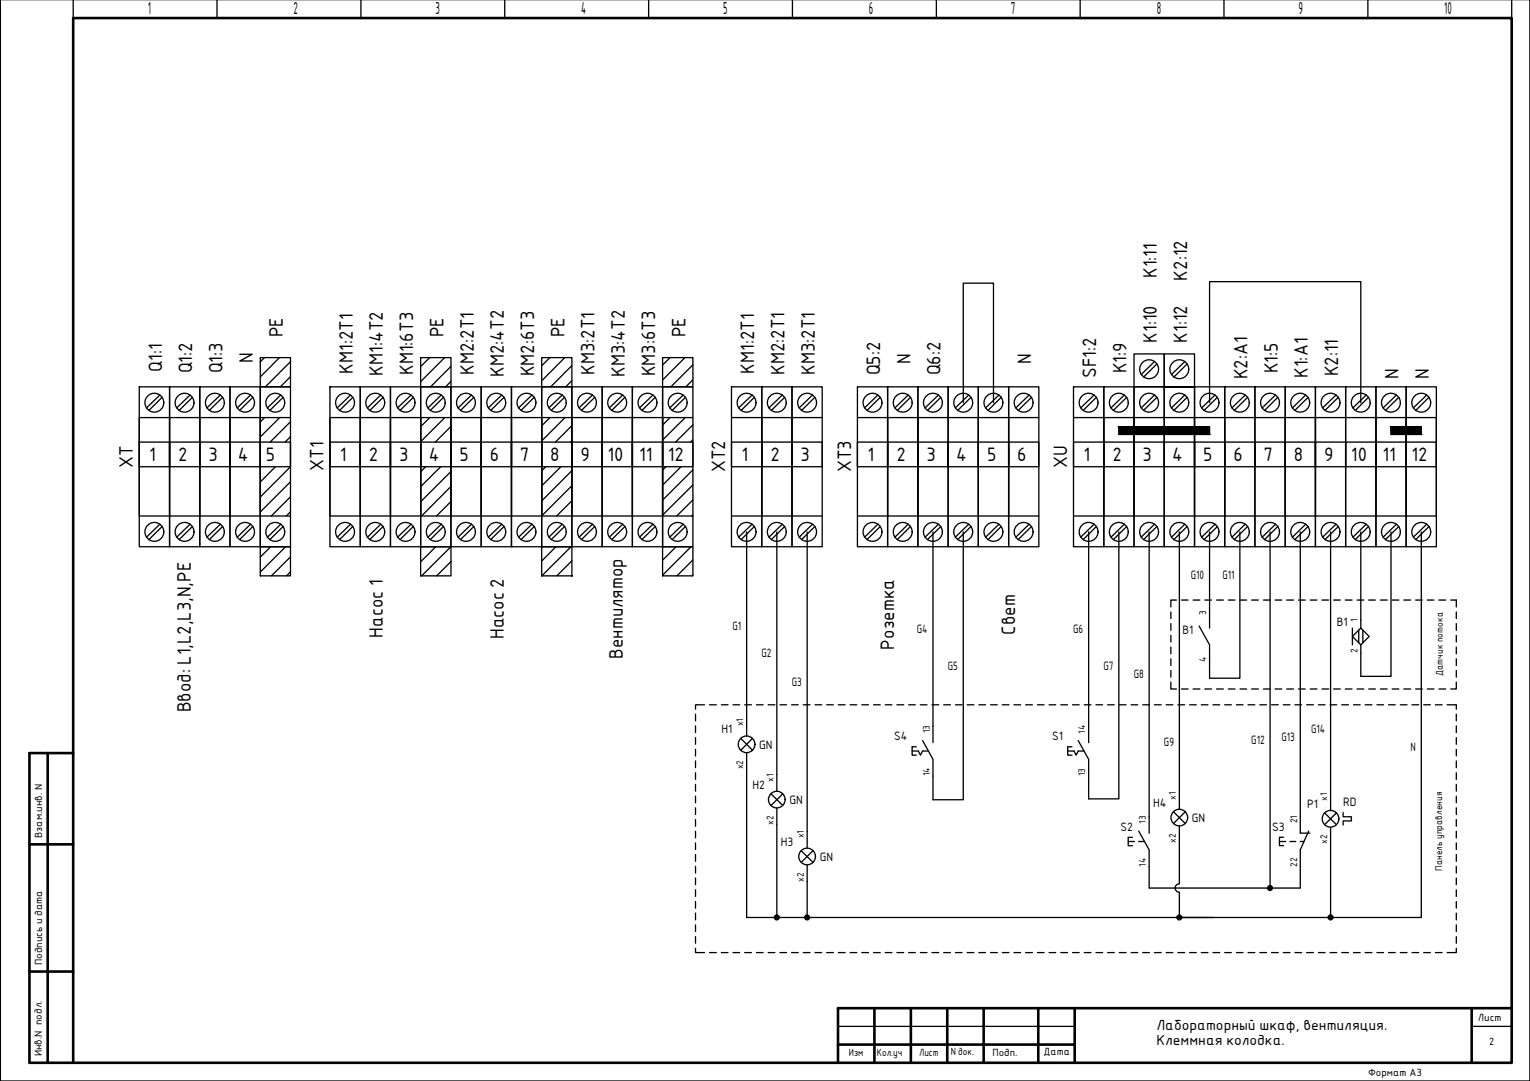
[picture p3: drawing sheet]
<svg xmlns="http://www.w3.org/2000/svg" width="297mm" height="210mm" viewBox="0 0 297 210" stroke-linecap="round" stroke-linejoin="round" font-family="sans-serif">
<!-- layer: 0 -->
<path d="M14.2 0v3.5M42.1 0v3.5M70.1 0v3.5M98 0v3.5M125.9 0v3.5M153.8 0v3.5M181.8 0v3.5M209.7 0v3.5M237.6 0v3.5M265.6 0v3.5M293.5 0v3.5" fill="none" stroke="#000" stroke-width=".25"/>
<!-- layer: 100 -->
<g fill="none" stroke="#000" stroke-width=".51">
<path d="M9.3 146.2v60.1M14.2 146.2h-8.5v60.1M5.7 163.9h8.5M5.7 188.7h8.5M169.8 195.8v10.6M176.8 195.8v10.6M183.9 195.8v10.6M191 195.8v10.6M201.6 195.8v10.6M208.6 195.8v10.6M285.7 195.8v10.6M293.5 195.8h-130.8v10.6"/>
<path d="M5.7 206.4h287.8v-202.9h-279.3v202.9M162.7 202.8h45.9"/>
</g>
<path d="M162.7 199.3h45.9M285.7 199.3h7.8" fill="none" stroke="#000" stroke-width=".25"/>
<!-- layer: SYMS -->
<g fill="none" stroke="#000" stroke-width=".25">
<path d="M297 -.1v210h-296.9v-210M27 75.1h5.9v31.1h-5.9zM31 76.7l-2.5 2.5M31.5 77.1l-2.6 2.6M32.9 75.1h5.9v31.1h-5.9zM36.9 76.7l-2.6 2.5M37.4 77.1l-2.6 2.6M38.8 75.1h5.8v31.1h-5.8zM42.8 76.7l-2.6 2.5M43.2 77.1l-2.6 2.6M44.6 75.1h5.9v31.1h-5.9zM48.6 76.7l-2.5 2.5"/>
<path d="M49.1 77.1l-2.6 2.6M50.5 75.1h5.9v31.1h-5.9zM50.5 69.4h5.9v5.7h-5.9zM51.3 69.4l-.8 .9M54.3 69.4l-3.8 3.8M54.5 76.7l-2.6 2.5M55 77.1l-2.6 2.6M56.4 70.2l-4.9 4.9M56.4 73.1l-2 2M64.1 75.1h5.8v31.1h-5.8zM68.1 76.7l-2.6 2.5M68.5 77.1l-2.6 2.6"/>
<path d="M69.9 75.1h5.9v31.1h-5.9zM73.9 76.7l-2.6 2.5M74.4 77.1l-2.6 2.6M75.8 75.1h5.9v31.1h-5.9zM79.8 76.7l-2.6 2.5M80.2 77.1l-2.5 2.6M81.7 75.1h5.9v31.1h-5.9zM81.7 69.4h5.9v5.7h-5.9zM83.4 69.4l-1.7 1.8M85.7 76.7l-2.6 2.5M86.1 77.1l-2.5 2.6M86.3 69.4l-4.6 4.7"/>
<path d="M87.6 75.1h5.8v31.1h-5.8zM87.6 71.1l-4 4M87.6 74.1l-1.1 1M91.5 76.7l-2.6 2.5M92 77.1l-2.6 2.6M93.4 75.1h5.9v31.1h-5.9zM97.4 76.7l-2.6 2.5M97.9 77.1l-2.6 2.6M99.3 75.1h5.9v31.1h-5.9zM103.3 76.7l-2.6 2.5M103.7 77.1l-2.5 2.6M105.2 75.1h5.8v31.1h-5.8z"/>
<path d="M105.2 69.4h5.8v5.7h-5.8zM106.8 69.4l-1.6 1.6M109.1 76.7l-2.5 2.5M109.6 77.1l-2.6 2.6M109.7 69.4l-4.5 4.5M111 75.1h5.9v31.1h-5.9zM111 71l-4.1 4.1M111 73.9l-1.2 1.2M115 76.7l-2.6 2.5M115.5 77.1l-2.6 2.6M116.9 75.1h5.9v31.1h-5.9zM120.9 76.7l-2.6 2.5"/>
<path d="M121.3 77.1l-2.5 2.6M122.8 75.1h5.8v31.1h-5.8zM126.8 76.7l-2.6 2.5M127.2 77.1l-2.6 2.6M128.6 75.1h5.9v31.1h-5.9zM128.6 69.4h5.9v5.7h-5.9zM130.1 69.4l-1.5 1.5M132.6 76.7l-2.6 2.5M133 69.4l-4.4 4.4M133.1 77.1l-2.6 2.6M134.5 70.8l-4.3 4.3M134.5 73.7l-1.3 1.4"/>
<path d="M142 75.1h5.9v31.1h-5.9zM146 76.7l-2.6 2.5M146.5 77.1l-2.6 2.6M147.9 75.1h5.9v31.1h-5.9zM151.9 76.7l-2.6 2.5M152.3 77.1l-2.5 2.6M153.8 75.1h5.8v31.1h-5.8zM157.7 76.7l-2.5 2.5M158.2 77.1l-2.6 2.6M166.5 75.1h5.8v31.1h-5.8zM170.4 76.7l-2.5 2.5M170.9 77.1l-2.6 2.6"/>
<path d="M172.3 75.1h5.9v31.1h-5.9zM176.3 76.7l-2.6 2.5M176.8 77.1l-2.6 2.6M178.2 75.1h5.9v31.1h-5.9zM182.2 76.7l-2.6 2.5M182.7 77.1l-2.6 2.6M184.1 75.1h5.8v31.1h-5.8zM188.1 76.7l-2.6 2.5M188.5 77.1l-2.6 2.6M189.9 75.1h5.9v31.1h-5.9zM193.9 76.7l-2.5 2.5M194.4 77.1l-2.6 2.6"/>
<path d="M195.8 75.1h5.9v31.1h-5.9zM199.8 76.7l-2.6 2.5M200.3 77.1l-2.6 2.6M208.4 75.1h5.9v31.1h-5.9zM212.4 76.7l-2.6 2.5M212.9 77.1l-2.6 2.6M214.3 75.1h5.9v31.1h-5.9zM218.3 76.7l-2.6 2.5M218.7 77.1l-2.5 2.6M220.2 75.1h5.8v31.1h-5.8zM220.2 68.7h5.8v6.4h-5.8zM224.1 76.7l-2.5 2.5"/>
<path d="M224.1 70.2l-2.5 2.5M224.6 77.1l-2.6 2.6M224.6 70.7l-2.6 2.5M226 68.7h5.9v6.4h-5.9h5.9v31.1h-5.9zM230 76.7l-2.6 2.5M230 70.2l-2.6 2.5M230.5 77.1l-2.6 2.6M230.5 70.7l-2.6 2.5M231.9 75.1h5.9v31.1h-5.9zM235.9 76.7l-2.6 2.5M236.4 77.1l-2.6 2.6M237.8 75.1h5.8v31.1h-5.8z"/>
<path d="M241.8 76.7l-2.6 2.5M242.2 77.1l-2.6 2.6M243.6 75.1h5.9v31.1h-5.9zM247.6 76.7l-2.5 2.5M248.1 77.1l-2.6 2.6M249.5 75.1h5.9v31.1h-5.9zM253.5 76.7l-2.6 2.5M254 77.1l-2.6 2.6M255.4 75.1h5.8v31.1h-5.8zM259.4 76.7l-2.6 2.5M259.8 77.1l-2.6 2.6M261.2 75.1h5.9v31.1h-5.9z"/>
<path d="M265.2 76.7l-2.5 2.5M265.7 77.1l-2.6 2.6M267.1 75.1h5.9v31.1h-5.9zM271.1 76.7l-2.6 2.5M271.6 77.1l-2.6 2.6M273 75.1h5.9v31.1h-5.9zM277 76.7l-2.6 2.5M277.4 77.1l-2.5 2.6M27 85.8h5.9v4.8h-5.9zM32.9 81.1h-5.9v19.1h5.9M32.9 85.8h5.9v4.8h-5.9zM38.8 81.1h-5.9v19.1h5.9"/>
<path d="M38.8 85.8h5.8v4.8h-5.8zM44.6 81.1h-5.8v19.1h5.8M44.6 85.8h5.9v4.8h-5.9zM50.5 81.1h-5.9v19.1h5.9M50.5 85.8h5.9v4.8h-5.9zM50.6 90.6l-.1 .1M51.4 81.1l-.9 .8M53.5 90.6l-3 3M54.3 81.1l-3.8 3.8M56.4 81.1h-5.9v19.1h5.9M56.4 81.9l-4 3.9M56.4 84.8l-1.1 1"/>
<path d="M56.4 90.6l-5.9 5.9M56.4 93.5l-5.9 5.9M56.4 96.5l-3.7 3.7M56.4 99.4l-.8 .8M64.1 85.8h5.8v4.8h-5.8zM69.9 81.1h-5.8v19.1h5.8M69.9 85.8h5.9v4.8h-5.9zM75.8 81.1h-5.9v19.1h5.9M75.8 81.1h5.9v19.1h-5.9zM75.8 85.8h5.9v4.8h-5.9zM81.7 85.8h5.9v4.8h-5.9zM82.6 90.6l-.9 1"/>
<path d="M83.4 81.1l-1.7 1.7M85.6 90.6l-3.9 3.9M86.4 81.1l-4.7 4.7M87.6 81.1h-5.9v19.1h5.9M87.6 85.8h5.8v4.8h-5.8zM87.6 82.8l-3.1 3M87.6 85.7l-.2 .1M87.6 91.6l-5.9 5.8M87.6 94.5l-5.8 5.7M87.6 97.4l-2.9 2.8M93.4 81.1h-5.8v19.1h5.8M93.4 85.8h5.9v4.8h-5.9z"/>
<path d="M99.3 81.1h-5.9v19.1h5.9M99.3 81.1h5.9v19.1h-5.9zM99.3 85.8h5.9v4.8h-5.9zM105.2 85.8h5.8v4.8h-5.8zM106 90.6l-.8 .8M106.8 81.1l-1.6 1.6M108.9 90.6l-3.7 3.8M109.7 81.1l-4.5 4.5M111 81.1h-5.8v19.1h5.8M111 85.8h5.9v4.8h-5.9zM111 82.6l-3.2 3.2M111 85.6l-.2 .2"/>
<path d="M111 91.4l-5.8 5.9M111 94.3l-5.8 5.9M111 97.2l-2.9 3M116.9 81.1h-5.9v19.1h5.9M116.9 85.8h5.9v4.8h-5.9zM122.8 81.1h-5.9v19.1h5.9M122.8 81.1h5.8v19.1h-5.8zM122.8 85.8h5.8v4.8h-5.8zM128.6 85.8h5.9v4.8h-5.9zM129.3 90.6l-.7 .7M130.1 81.1l-1.5 1.4M132.2 90.6l-3.6 3.6"/>
<path d="M133 81.1l-4.4 4.3M134.5 81.1h-5.9v19.1h5.9M134.5 82.5l-3.3 3.3M134.5 85.4l-.4 .4M134.5 91.2l-5.9 5.9M134.5 94.2l-5.9 5.8M134.5 97.1l-3.1 3.1M134.5 100l-.2 .2M142 85.8h5.9v4.8h-5.9zM142 81.1h5.9M147.9 85.8h5.9v4.8h-5.9zM153.8 81.1h-5.9v19.1h5.9"/>
<path d="M153.8 85.8h5.8v4.8h-5.8zM159.6 81.1h-5.8v19.1h5.8M166.5 85.8h5.8v4.8h-5.8zM166.5 81.1h5.8M172.3 85.8h5.9v4.8h-5.9zM178.2 81.1h-5.9v19.1h5.9M178.2 85.8h5.9v4.8h-5.9zM184.1 85.8h5.8v4.8h-5.8zM189.9 81.1h-11.7v19.1h11.7M189.9 85.8h5.9v4.8h-5.9zM195.8 81.1h-5.9v19.1h5.9M195.8 85.8h5.9v4.8h-5.9z"/>
<path d="M201.7 81.1h-5.9v19.1h5.9M208.4 85.8h5.9v4.8h-5.9zM208.4 81.1h5.9M214.3 85.8h5.9v4.8h-5.9zM217.2 82.8h17.6v1.6h-17.6zM220.2 81.1h-5.9v19.1h5.9M220.2 85.8h5.8v4.8h-5.8zM226 85.8h5.9v4.8h-5.9zM231.9 81.1h-11.7v19.1h11.7M231.9 85.8h5.9v4.8h-5.9zM237.8 81.1h-5.9v19.1h5.9M237.8 85.8h5.8v4.8h-5.8z"/>
<path d="M243.6 85.8h5.9v4.8h-5.9zM249.5 81.1h-11.7v19.1h11.7M249.5 85.8h5.9v4.8h-5.9zM255.4 81.1h-5.9v19.1h5.9M255.4 85.8h5.8v4.8h-5.8zM261.2 85.8h5.9v4.8h-5.9zM267.1 81.1h-11.7v19.1h11.7M267.1 85.8h5.9v4.8h-5.9zM270.1 82.8h5.8v1.6h-5.8zM273 81.1h-5.9v19.1h5.9M273 81.1v19.1M273 85.8h5.9v4.8h-5.9z"/>
<path d="M273 81.1h5.9v19.1h-5.9M31 101.8l-2.5 2.5M31.5 102.2l-2.6 2.6M36.9 101.8l-2.6 2.5M37.4 102.2l-2.6 2.6M42.8 101.8l-2.6 2.5M43.2 102.2l-2.6 2.6M48.6 101.8l-2.5 2.5M49.1 102.2l-2.6 2.6M50.5 106.2h5.9v5.6h-5.9zM52.5 106.2l-2 2M54.5 101.8l-2.6 2.5"/>
<path d="M55 102.2l-2.6 2.6M55.4 106.2l-4.9 4.9M56.4 108.1l-3.7 3.7M56.4 111l-.8 .8M68.1 101.8l-2.6 2.5M68.5 102.2l-2.6 2.6M73.9 101.8l-2.6 2.5M74.4 102.2l-2.6 2.6M79.8 101.8l-2.6 2.5M80.2 102.2l-2.5 2.6M81.7 106.2h5.9v5.6h-5.9zM81.7 106.2h.1"/>
<path d="M84.6 106.2l-2.9 2.9M85.7 101.8l-2.6 2.5M86.1 102.2l-2.5 2.6M87.5 106.2l-5.6 5.6M87.6 109l-2.8 2.8M91.5 101.8l-2.6 2.5M92 102.2l-2.6 2.6M97.4 101.8l-2.6 2.5M97.9 102.2l-2.6 2.6M103.3 101.8l-2.6 2.5M103.7 102.2l-2.5 2.6M105.2 106.2h5.8v5.6h-5.8z"/>
<path d="M107.9 106.2l-2.7 2.7M109.1 101.8l-2.5 2.5M109.6 102.2l-2.6 2.6M110.9 106.2l-5.7 5.6M111 108.9l-2.9 2.9M115 101.8l-2.6 2.5M115.5 102.2l-2.6 2.6M120.9 101.8l-2.6 2.5M121.3 102.2l-2.5 2.6M126.8 101.8l-2.6 2.5M127.2 102.2l-2.6 2.6M128.6 106.2h5.9v5.6h-5.9z"/>
<path d="M131.3 106.2l-2.7 2.6M132.6 101.8l-2.6 2.5M133.1 102.2l-2.6 2.6M134.2 106.2l-5.6 5.5M134.5 108.7l-3.1 3.1M134.5 111.6l-.1 .2M142 100.2h5.9M146 101.8l-2.6 2.5M146.5 102.2l-2.6 2.6M151.9 101.8l-2.6 2.5M152.3 102.2l-2.5 2.6M157.7 101.8l-2.5 2.5"/>
<path d="M158.2 102.2l-2.6 2.6M166.5 100.2h5.8M170.4 101.8l-2.5 2.5M170.9 102.2l-2.6 2.6M176.3 101.8l-2.6 2.5M176.8 102.2l-2.6 2.6M182.2 101.8l-2.6 2.5M182.7 102.2l-2.6 2.6M188.1 101.8l-2.6 2.5M188.5 102.2l-2.6 2.6M193.9 101.8l-2.5 2.5M194.4 102.2l-2.6 2.6"/>
<path d="M199.8 101.8l-2.6 2.5M200.3 102.2l-2.6 2.6M208.4 100.2h5.9M212.4 101.8l-2.6 2.5M212.9 102.2l-2.6 2.6M218.3 101.8l-2.6 2.5M218.7 102.2l-2.5 2.6M224.1 101.8l-2.5 2.5M224.6 102.2l-2.6 2.6M227.3 118.8v1.3M228.4 116.5h-1.1v1.3M229.4 116.5h1.3"/>
<path d="M230 101.8l-2.6 2.5M230.5 102.2l-2.6 2.6M231.6 116.5h1.3M233.9 116.5h1.3M234.8 118.7v3.3M235.9 101.8l-2.6 2.5M236.2 116.5h1.3M236.4 102.2l-2.6 2.6M238.5 116.5h1.3M240.7 116.5h1.3M241.8 101.8l-2.6 2.5M242.2 102.2l-2.6 2.6"/>
<path d="M243 116.5h1.3M245.3 116.5h1.3M247.6 116.5h1.2M247.6 101.8l-2.5 2.5M248.1 102.2l-2.6 2.6M249.8 116.5h1.3M252.1 116.5h1.3M253.5 101.8l-2.6 2.5M254 102.2l-2.6 2.6M254.4 116.5h1.3M256.7 116.5h1.2M258.3 103.3v54.1"/>
<path d="M258.9 116.5h1.3M259.4 101.8l-2.6 2.5M259.8 102.2l-2.6 2.6M261.2 116.5h1.3M263.5 116.5h1.3M265.2 101.8l-2.5 2.5M265.7 102.2l-2.6 2.6M265.7 116.5h1.3M268 116.5h1.3M270.3 116.5h1.3M271.1 101.8l-2.6 2.5M271.6 102.2l-2.6 2.6"/>
<path d="M272.5 116.5h1.4M274.8 116.5h1.3M277 101.8l-2.6 2.5M277.1 116.5h1.3M277.4 102.2l-2.5 2.6M279.4 116.5h1.3M281.7 116.5h1v1.3M282.7 118.8v1.3M135 138.7v1.3M136.8 136.9h-1.8v.8M137.8 136.9h1.3M140 136.9h1.3"/>
<path d="M142.3 136.9h1.3M144.6 136.9h1.3M145 139.7v3.2M146.9 136.9h1.3M149.1 136.9h1.3M151.4 136.9h1.3M153.7 136.9h1.3M155.9 136.9h1.4M158.2 136.9h1.3M160.5 136.9h1.3M162.8 136.9h1.3M165 136.9h1.3"/>
<path d="M167.3 136.9h1.3M169.6 136.9h1.3M171.9 136.9h1.3M174.1 136.9h1.3M176.4 136.9h1.3M178.7 136.9h1.3M180.9 136.9h1.4M183.2 136.9h1.3M185.5 136.9h1.3M187.8 136.9h1.3M190 136.9h1.3M192.3 136.9h1.3"/>
<path d="M194.6 136.9h1.3M196.9 136.9h1.2M199.1 136.9h1.3M201.4 136.9h1.3M203.7 136.9h1.3M205.9 136.9h1.3M208.2 136.9h1.3M210.5 136.9h1.3M212.8 136.9h1.3M215 136.9h1.3M217.3 136.9h1.3M219.6 136.9h1.3"/>
<path d="M221.9 136.9h1.2M224.1 136.9h1.3M226.4 136.9h1.3M227.3 132.5v1.3h1.1M227.3 121.1v1.3M227.3 123.4v1.3M227.3 125.6v1.4M227.3 127.9v1.3M227.3 130.2v1.3M228.7 136.9h1.3M229.4 133.8h1.3M231 136.9h1.2"/>
<path d="M231.6 133.8h1.3M232.8 121.6l2 3.6v3.3M233.2 136.9h1.3M233.9 133.8h1.3M235.5 136.9h1.3M236.2 133.8h1.3M237.8 136.9h1.3M238.5 133.8h1.3M240 136.9h1.3M240.7 133.8h1.3M242.3 136.9h1.3M243 133.8h1.3"/>
<path d="M244.6 136.9h1.3M245.3 133.8h1.3M246.9 136.9h1.3M247.6 133.8h1.2M249.1 136.9h1.3M249.8 133.8h1.3M251.4 136.9h1.3M252.1 133.8h1.3M253.7 136.9h1.3M254.4 133.8h1.3M256 136.9h1.2M256.7 133.8h1.2"/>
<path d="M258.2 136.9h1.3M258.9 133.8h1.3M260.5 136.9h1.3M261.2 133.8h1.3M262.6 123.6l1.6-1.6 1.6 1.6-1.6 1.6zM262.6 122v3.2M262.8 136.9h1.3M263.5 133.8h1.3M263.8 122.4v2.4M264.2 120.3v1.7M264.2 125.2v1.6M264.6 122.4v2.4"/>
<path d="M265 136.9h1.3M265.7 133.8h1.3M267.3 136.9h1.3M268 133.8h1.3M269.6 136.9h1.3M270.3 133.8h1.3M271.9 136.9h1.3M272.5 133.8h1.4M274.1 136.9h1.3M274.8 133.8h1.3M276.4 136.9h1.3M277.1 133.8h1.3"/>
<path d="M278.7 136.9h1.3M279.4 133.8h1.3M281 136.9h1.7v.8M282.7 132.5v1.3h-1M282.7 121.1v1.3M282.7 123.4v1.3M282.7 125.6v1.4M282.7 127.9v1.3M282.7 130.2v1.3M282.7 138.7v1.3M135 140.9v1.4M135 143.2v1.3"/>
<path d="M135 145.5v1.3M135 147.8v1.3M135 150v1.3M135 152.3v1.3M135 154.6v1.3M135 156.9v1.3M135 159.1v1.3M143.8 143.4l2.3 2.3M145 146.1v3.3M146.1 143.4l-2.3 2.3M149.7 154.1l2.3 2.3M150.8 150.4v3.2"/>
<path d="M150.8 156.9v3.2M152 154.1l-2.3 2.3M177.1 145.8h1.2l.4 .8 .4-.8h1.1M177.9 145h-.8v1.6h.8M179.1 143.8l2 3.6v3.3M181.1 141v3.2M207.3 145.8h1.2l.4 .8 .4-.8h1.1M208.1 145h-.8v1.6h.8M209.3 143.8l2.1 3.6v3.3M211.4 141v3.2M223.1 158.5v3.3M227.8 157.6l2.3 2.3"/>
<path d="M229 153.9v3.2M230.1 157.6l-2.3 2.3M252.4 158.5v3.3h1.9M257.2 157.8l2.3 2.3M259.5 157.8l-2.3 2.3M260.8 157.8v.8h1.6v.8h-1.6v.8M282.7 140.9v1.4M282.7 143.2v1.3M282.7 145.5v1.3M282.7 147.8v1.3M282.7 150v1.3M282.7 152.3v1.3"/>
<path d="M282.7 154.6v1.3M282.7 156.9v1.3M282.7 159.1v1.3M135 161.4v1.3M135 163.7v1.3M135 165.9v1.4M135 168.2v1.3M135 170.5v1.3M135 172.8v1.3M135 175v1.3M135 177.3v1.3M135 179.6v1.3"/>
<path d="M155.5 165.2l2.3 2.3M156.7 161.5v3.2M156.7 168v3.2M157.8 165.2l-2.3 2.3M219 163.4h1.2M219.8 162.6h-.8v1.6h.8M221.1 161.4l2 3.6v3.3M221.1 163.4h1.1M229 160.4v3.2M248.4 163.4h1.2M249.2 162.6h-.8v1.6h.8M250.4 163.4h1.2"/>
<path d="M252.4 163.4h.8M254.1 161.4l-1.7 3.6v3.3M258.3 160.6v3.3M282.7 161.4v1.3M282.7 163.7v1.3M282.7 165.9v1.4M282.7 168.2v1.3M282.7 170.5v1.3M282.7 172.8v1.3M282.7 175v1.3M282.7 177.3v1.3M282.7 179.6v1.3"/>
<path d="M135 184.1v.9h1.8M135 181.9v1.2M137.8 185h1.3M140 185h1.3M142.3 185h1.3M144.6 185h1.3M146.9 185h1.3M149.1 185h1.3M151.4 185h1.3M153.7 185h1.3M155.9 185h1.4M158.2 185h1.3"/>
<path d="M160.5 185h1.3M162.8 185h1.3M165 185h1.3M167.3 185h1.3M169.6 185h1.3M171.9 185h1.3M174.1 185h1.3M176.4 185h1.3M178.7 185h1.3M180.9 185h1.4M183.2 185h1.3M185.5 185h1.3"/>
<path d="M187.8 185h1.3M190 185h1.3M192.3 185h1.3M194.6 185h1.3M196.9 185h1.2M199.1 185h1.3M201.4 185h1.3M203.7 185h1.3M205.9 185h1.3M208.2 185h1.3M210.5 185h1.3M212.8 185h1.3"/>
<path d="M215 185h1.3M217.3 185h1.3M219.6 185h1.3M221.9 185h1.2M224.1 185h1.3M226.4 185h1.3M228.7 185h1.3M231 185h1.2M233.2 185h1.3M235.5 185h1.3M237.8 185h1.3M240 185h1.3"/>
<path d="M242.3 185h1.3M244.6 185h1.3M246.9 185h1.3M249.1 185h1.3M251.4 185h1.3M253.7 185h1.3M256 185h1.2M258.2 185h1.3M260.5 185h1.3M262.8 185h1.3M265 185h1.3M267.3 185h1.3"/>
<path d="M269.6 185h1.3M271.9 185h1.3M274.1 185h1.3M276.4 185h1.3M278.7 185h1.3M282.7 184.1v.9h-1.7M282.7 181.9v1.2"/>
<circle cx="30" cy="78.2" r="1.83"/>
<circle cx="35.8" cy="78.2" r="1.83"/>
<circle cx="41.7" cy="78.2" r="1.83"/>
<circle cx="47.6" cy="78.2" r="1.83"/>
<circle cx="53.4" cy="78.2" r="1.83"/>
<circle cx="67" cy="78.2" r="1.83"/>
<circle cx="72.9" cy="78.2" r="1.83"/>
<circle cx="78.7" cy="78.2" r="1.83"/>
<circle cx="84.6" cy="78.2" r="1.83"/>
<circle cx="90.5" cy="78.2" r="1.83"/>
<circle cx="96.3" cy="78.2" r="1.83"/>
<circle cx="102.2" cy="78.2" r="1.83"/>
<circle cx="108.1" cy="78.2" r="1.83"/>
<circle cx="114" cy="78.2" r="1.83"/>
<circle cx="119.8" cy="78.2" r="1.83"/>
<circle cx="125.7" cy="78.2" r="1.83"/>
<circle cx="131.6" cy="78.2" r="1.83"/>
<circle cx="144.9" cy="78.2" r="1.83"/>
<circle cx="150.8" cy="78.2" r="1.83"/>
<circle cx="156.7" cy="78.2" r="1.83"/>
<circle cx="169.4" cy="78.2" r="1.83"/>
<circle cx="175.3" cy="78.2" r="1.83"/>
<circle cx="181.1" cy="78.2" r="1.83"/>
<circle cx="187" cy="78.2" r="1.83"/>
<circle cx="192.9" cy="78.2" r="1.83"/>
<circle cx="198.7" cy="78.2" r="1.83"/>
<circle cx="211.3" cy="78.2" r="1.83"/>
<circle cx="217.2" cy="78.2" r="1.83"/>
<circle cx="223.1" cy="78.2" r="1.83"/>
<circle cx="223.1" cy="71.7" r="1.83"/>
<circle cx="229" cy="71.7" r="1.83"/>
<circle cx="229" cy="78.2" r="1.83"/>
<circle cx="234.8" cy="78.2" r="1.83"/>
<circle cx="240.7" cy="78.2" r="1.83"/>
<circle cx="246.6" cy="78.2" r="1.83"/>
<circle cx="252.4" cy="78.2" r="1.83"/>
<circle cx="258.3" cy="78.2" r="1.83"/>
<circle cx="264.2" cy="78.2" r="1.83"/>
<circle cx="270" cy="78.2" r="1.83"/>
<circle cx="275.9" cy="78.2" r="1.83"/>
<circle cx="30" cy="103.3" r="1.83"/>
<circle cx="35.8" cy="103.3" r="1.83"/>
<circle cx="41.7" cy="103.3" r="1.83"/>
<circle cx="47.6" cy="103.3" r="1.83"/>
<circle cx="53.4" cy="103.3" r="1.83"/>
<circle cx="67" cy="103.3" r="1.83"/>
<circle cx="72.9" cy="103.3" r="1.83"/>
<circle cx="78.7" cy="103.3" r="1.83"/>
<circle cx="84.6" cy="103.3" r="1.83"/>
<circle cx="90.5" cy="103.3" r="1.83"/>
<circle cx="96.3" cy="103.3" r="1.83"/>
<circle cx="102.2" cy="103.3" r="1.83"/>
<circle cx="108.1" cy="103.3" r="1.83"/>
<circle cx="114" cy="103.3" r="1.83"/>
<circle cx="119.8" cy="103.3" r="1.83"/>
<circle cx="125.7" cy="103.3" r="1.83"/>
<circle cx="131.6" cy="103.3" r="1.83"/>
<circle cx="144.9" cy="103.3" r="1.83"/>
<circle cx="150.8" cy="103.3" r="1.83"/>
<circle cx="156.7" cy="103.3" r="1.83"/>
<circle cx="169.4" cy="103.3" r="1.83"/>
<circle cx="175.3" cy="103.3" r="1.83"/>
<circle cx="181.1" cy="103.3" r="1.83"/>
<circle cx="187" cy="103.3" r="1.83"/>
<circle cx="192.9" cy="103.3" r="1.83"/>
<circle cx="198.7" cy="103.3" r="1.83"/>
<circle cx="211.3" cy="103.3" r="1.83"/>
<circle cx="217.2" cy="103.3" r="1.83"/>
<circle cx="223.1" cy="103.3" r="1.83"/>
<circle cx="229" cy="103.3" r="1.83"/>
<circle cx="234.8" cy="103.3" r="1.83"/>
<circle cx="240.7" cy="103.3" r="1.83"/>
<circle cx="246.6" cy="103.3" r="1.83"/>
<circle cx="252.4" cy="103.3" r="1.83"/>
<circle cx="258.3" cy="103.3" r="1.83"/>
<circle cx="264.2" cy="103.3" r="1.83"/>
<circle cx="270" cy="103.3" r="1.83"/>
<circle cx="275.9" cy="103.3" r="1.83"/>
<circle cx="144.9" cy="144.5" r="1.62"/>
<circle cx="150.8" cy="155.3" r="1.62"/>
<circle cx="229" cy="158.8" r="1.62"/>
<circle cx="258.3" cy="159" r="1.62"/>
<circle cx="150.8" cy="178.1" r=".48"/>
<circle cx="150.8" cy="178.1" r=".29"/>
<circle cx="150.8" cy="178.1" r=".14"/>
<circle cx="156.7" cy="166.3" r="1.62"/>
<circle cx="156.7" cy="178.1" r=".48"/>
<circle cx="156.7" cy="178.1" r=".29"/>
<circle cx="156.7" cy="178.1" r=".14"/>
<circle cx="229" cy="178.1" r=".48"/>
<circle cx="229" cy="178.1" r=".29"/>
<circle cx="229" cy="178.1" r=".14"/>
<circle cx="246.6" cy="172.4" r=".48"/>
<circle cx="246.6" cy="172.4" r=".29"/>
<circle cx="246.6" cy="172.4" r=".14"/>
<circle cx="258.3" cy="178.1" r=".48"/>
<circle cx="258.3" cy="178.1" r=".29"/>
<circle cx="258.3" cy="178.1" r=".14"/>
</g>
<g fill="#000" stroke="#000" stroke-width=".19">
<path d="M217.2 82.8l3 1.6v-1.6zM217.2 82.8l3 1.6h-3z"/>
<path d="M220.2 82.8l5.8 1.6v-1.6zM220.2 82.8l5.8 1.6h-5.8z"/>
<path d="M226 82.8l5.9 1.6v-1.6zM226 82.8l5.9 1.6h-5.9z"/>
<path d="M231.9 82.8l2.9 1.6v-1.6zM231.9 82.8l2.9 1.6h-2.9z"/>
<path d="M270.1 82.8l2.9 1.6v-1.6zM270.1 82.8l2.9 1.6h-2.9z"/>
<path d="M273 82.8l2.9 1.6v-1.6zM273 82.8l2.9 1.6h-2.9z"/>
<circle cx="111" cy="111.8" r=".11"/>
</g>
<!-- layer: WIRES -->
<g fill="none" stroke="#000" stroke-width=".25">
<path d="M187 78.2v-23.2h5.9v23.2M234.8 78.2v-23.5h29.4v23.5M145 103.3v36.4M150.8 103.3v47.1M156.7 103.3v58.2M181.1 103.3v37.7M187 103.3v52h-5.9v-4.6M211.4 103.3v37.7M217.2 103.3v51.8h-5.8v-4.4M223.1 103.3v55.2M229 103.3v50.6M234.8 103.3v15.4"/>
<path d="M240.7 103.3v28.4h-5.9v-3.2M246.6 103.3v69.1M252.4 103.3v55.2M264.2 103.3v17M270.1 103.3v28h-5.9v-4.5M275.9 103.3v74.9h-46.9v-4.9M145 149.4v28.8h90.5M150.8 160.1v18.1M156.7 171.2v7M223.1 168.3v4.1h29.3v-4.1M229 163.6v8a.81 .81 0 0 0-.9 .8 .81 .81 0 0 0 .9 .8M258.3 163.9v14.3"/>
</g>
<g font-size="3.6">
<text x="224.6" y="54" transform="rotate(-90 224.6 54)">K1:11</text>
<text x="230.4" y="54.5" transform="rotate(-90 230.4 54.5)">K2:12</text>
<text x="54.9" y="65.5" transform="rotate(-90 54.9 65.5)">PE</text>
<text x="86.1" y="65.5" transform="rotate(-90 86.1 65.5)">PE</text>
<text x="109.6" y="65.5" transform="rotate(-90 109.6 65.5)">PE</text>
<text x="133.1" y="65.5" transform="rotate(-90 133.1 65.5)">PE</text>
<text x="49.1" y="70.5" transform="rotate(-90 49.1 70.5)">N</text>
<text x="176.7" y="70.7" transform="rotate(-90 176.7 70.7)">N</text>
<text x="200.2" y="70.7" transform="rotate(-90 200.2 70.7)">N</text>
<text x="224.6" y="66.5" transform="rotate(-90 224.6 66.5)">K1:10</text>
<text x="230.4" y="66.5" transform="rotate(-90 230.4 66.5)">K1:12</text>
<text x="31.5" y="72.2" transform="rotate(-90 31.5 72.2)">Q1:1</text>
<text x="37.3" y="72.5" transform="rotate(-90 37.3 72.5)">Q1:2</text>
<text x="43.2" y="72.5" transform="rotate(-90 43.2 72.5)">Q1:3</text>
<text x="68.5" y="72.6" transform="rotate(-90 68.5 72.6)">KM1:2T1</text>
<text x="74.3" y="72.9" transform="rotate(-90 74.3 72.9)">KM1:4T2</text>
<text x="80.2" y="72.8" transform="rotate(-90 80.2 72.8)">KM1:6T3</text>
<text x="92" y="72.8" transform="rotate(-90 92 72.8)">KM2:2T1</text>
<text x="97.8" y="73.2" transform="rotate(-90 97.8 73.2)">KM2:4T2</text>
<text x="103.7" y="73.1" transform="rotate(-90 103.7 73.1)">KM2:6T3</text>
<text x="115.5" y="72.8" transform="rotate(-90 115.5 72.8)">KM3:2T1</text>
<text x="121.3" y="73.2" transform="rotate(-90 121.3 73.2)">KM3:4T2</text>
<text x="127.2" y="73.1" transform="rotate(-90 127.2 73.1)">KM3:6T3</text>
<text x="146.4" y="72.6" transform="rotate(-90 146.4 72.6)">KM1:2T1</text>
<text x="152.3" y="72.8" transform="rotate(-90 152.3 72.8)">KM2:2T1</text>
<text x="158.2" y="72.8" transform="rotate(-90 158.2 72.8)">KM3:2T1</text>
<text x="170.9" y="72.9" transform="rotate(-90 170.9 72.9)">Q5:2</text>
<text x="182.6" y="72.9" transform="rotate(-90 182.6 72.9)">Q6:2</text>
<text x="212.8" y="73.4" transform="rotate(-90 212.8 73.4)">SF1:2</text>
<text x="218.7" y="72.5" transform="rotate(-90 218.7 72.5)">K1:9</text>
<text x="242.2" y="73.6" transform="rotate(-90 242.2 73.6)">K2:A1</text>
<text x="248.1" y="72.5" transform="rotate(-90 248.1 72.5)">K1:5</text>
<text x="253.9" y="73.4" transform="rotate(-90 253.9 73.4)">K1:A1</text>
<text x="259.8" y="73.1" transform="rotate(-90 259.8 73.1)">K2:11</text>
<text x="271.5" y="73.5" transform="rotate(-90 271.5 73.5)">N</text>
<text x="277.4" y="73.5" transform="rotate(-90 277.4 73.5)">N</text>
<text x="29" y="89.5">1</text>
<text x="34.6" y="89.5">2</text>
<text x="40.5" y="89.5">3</text>
<text x="46.2" y="89.5">4</text>
<text x="51.6" y="89.5">5</text>
<text x="66" y="89.5">1</text>
<text x="71.6" y="89.5">2</text>
<text x="77.5" y="89.5">3</text>
<text x="83.2" y="89.5">4</text>
<text x="89.2" y="89.5">5</text>
<text x="95.1" y="89.5">6</text>
<text x="101" y="89.5">7</text>
<text x="106.8" y="89.5">8</text>
<text x="112.7" y="89.5">9</text>
<text x="117.9" y="89.5">10</text>
<text x="124.1" y="89.5">11</text>
<text x="129.7" y="89.5">12</text>
<text x="144" y="89.5">1</text>
<text x="149.6" y="89.5">2</text>
<text x="155.4" y="89.5">3</text>
<text x="168.4" y="89.5">1</text>
<text x="174" y="89.5">2</text>
<text x="179.9" y="89.5">3</text>
<text x="185.6" y="89.5">4</text>
<text x="191.6" y="89.5">5</text>
<text x="197.5" y="89.5">6</text>
<text x="210.4" y="89.5">1</text>
<text x="216" y="89.5">2</text>
<text x="221.8" y="89.5">3</text>
<text x="227.6" y="89.5">4</text>
<text x="233.6" y="89.5">5</text>
<text x="239.4" y="89.5">6</text>
<text x="245.3" y="89.5">7</text>
<text x="251.2" y="89.5">8</text>
<text x="257.1" y="89.5">9</text>
<text x="262.3" y="89.5">10</text>
<text x="268.4" y="89.5">11</text>
<text x="274" y="89.5">12</text>
<text x="25.8" y="90.8" transform="rotate(-90 25.8 90.8)">XT</text>
<text x="62.8" y="91.4" transform="rotate(-90 62.8 91.4)">XT1</text>
<text x="140.8" y="91.7" transform="rotate(-90 140.8 91.7)">XT2</text>
<text x="165.2" y="91.7" transform="rotate(-90 165.2 91.7)">XT3</text>
<text x="207.2" y="90.8" transform="rotate(-90 207.2 90.8)">XU</text>
<text x="74.3" y="123.8" transform="rotate(-90 74.3 123.8)">Насос 1</text>
<text x="97.8" y="124.1" transform="rotate(-90 97.8 124.1)">Насос 2</text>
<text x="197.1" y="123.2" transform="rotate(-90 197.1 123.2)">Свет</text>
<text x="120.9" y="127.9" transform="rotate(-90 120.9 127.9)">Вентилятор</text>
<text x="173.6" y="126.1" transform="rotate(-90 173.6 126.1)">Розетка</text>
<text x="37.1" y="138.3" transform="rotate(-90 37.1 138.3)">Ввод: L1,L2,L3,N,PE</text>
</g>
<g font-size="3.2">
<text x="28.7" y="2.7">1</text>
<text x="57" y="2.7">2</text>
<text x="84.5" y="2.6">3</text>
<text x="112.8" y="2.6">4</text>
<text x="140.4" y="2.6">5</text>
<text x="168.7" y="2.6">6</text>
<text x="196.3" y="2.6">7</text>
<text x="224.6" y="2.6">8</text>
<text x="252.1" y="2.6">9</text>
<text x="280.4" y="2.6">10</text>
</g>
<g font-size="2.7">
<text x="224.5" y="200.1">Лабораторный шкаф, вентиляция.</text>
<text x="224.5" y="202.9">Клеммная колодка.</text>
</g>
<g font-size="2.3">
<text x="231.2" y="112.4">G10</text>
<text x="237.3" y="112.4">G11</text>
<text x="142.2" y="122.3">G1</text>
<text x="178" y="122.9">G4</text>
<text x="208.4" y="122.9">G6</text>
<text x="229.6" y="123.1">B1</text>
<text x="259.6" y="121.5">B1</text>
<text x="147.8" y="127.6">G2</text>
<text x="184" y="130.1">G5</text>
<text x="214.2" y="130">G7</text>
<text x="220.1" y="131.7">G8</text>
<text x="153.7" y="133.2">G3</text>
<text x="140" y="142.4">H1</text>
<text x="173.6" y="143.7">S4</text>
<text x="204.3" y="143.7">S1</text>
<text x="248.8" y="143.9">G13</text>
<text x="254.6" y="142.4">G14</text>
<text x="147.4" y="145.3">GN</text>
<text x="226" y="144.8">G9</text>
<text x="242.9" y="144.5">G12</text>
<text x="273.9" y="145.8">N</text>
<text x="146.1" y="153.2">H2</text>
<text x="153.3" y="156.1">GN</text>
<text x="217.5" y="161.3">S2</text>
<text x="223.9" y="156.6">H4</text>
<text x="231.4" y="159.6">GN</text>
<text x="247" y="161.3">S3</text>
<text x="253.8" y="156.9">P1</text>
<text x="260.8" y="156.6">RD</text>
<text x="151.6" y="164.2">H3</text>
<text x="159.1" y="167.1">GN</text>
</g>
<text font-size="2" x="289.1" y="203">2</text>
<g font-size="1.9">
<text x="8.2" y="162.7" transform="rotate(-90 8.2 162.7)">Взам.инв. N</text>
<text x="8.2" y="187.4" transform="rotate(-90 8.2 187.4)">Подпись и дата</text>
<text x="286.9" y="198.2">Лист</text>
<text x="8.1" y="205.1" transform="rotate(-90 8.1 205.1)">Инв.N подл.</text>
<text x="164.8" y="205">Изм</text>
<text x="170.3" y="205">Кол.уч</text>
<text x="178.4" y="205">Лист</text>
<text x="184.6" y="204.9">N док.</text>
<text x="192.7" y="205">Подп.</text>
<text x="202.6" y="204.9">Дата</text>
<text x="265.6" y="208.9">Формат А3</text>
</g>
<g font-size="1.8">
<text x="234.2" y="119.5" transform="rotate(-90 234.2 119.5)">3</text>
<text x="263.5" y="120.8" transform="rotate(-90 263.5 120.8)">1</text>
<text x="234.2" y="128.5" transform="rotate(-90 234.2 128.5)">4</text>
<text x="263.5" y="126.8" transform="rotate(-90 263.5 126.8)">2</text>
<text x="280.1" y="131.2" transform="rotate(-90 280.1 131.2)">Датчик потока</text>
<text x="144.3" y="141" transform="rotate(-90 144.3 141)">x1</text>
<text x="180.5" y="142.4" transform="rotate(-90 180.5 142.4)">13</text>
<text x="210.7" y="142.4" transform="rotate(-90 210.7 142.4)">14</text>
<text x="144.3" y="149.4" transform="rotate(-90 144.3 149.4)">x2</text>
<text x="150.2" y="151.8" transform="rotate(-90 150.2 151.8)">x1</text>
<text x="180.5" y="150.7" transform="rotate(-90 180.5 150.7)">14</text>
<text x="210.7" y="150.7" transform="rotate(-90 210.7 150.7)">13</text>
<text x="228.3" y="155.3" transform="rotate(-90 228.3 155.3)">x1</text>
<text x="257.7" y="155.5" transform="rotate(-90 257.7 155.5)">x1</text>
<text x="150.2" y="160.1" transform="rotate(-90 150.2 160.1)">x2</text>
<text x="222.4" y="159.9" transform="rotate(-90 222.4 159.9)">13</text>
<text x="251.8" y="159.9" transform="rotate(-90 251.8 159.9)">21</text>
<text x="156" y="162.8" transform="rotate(-90 156 162.8)">x1</text>
<text x="228.3" y="163.6" transform="rotate(-90 228.3 163.6)">x2</text>
<text x="257.7" y="163.9" transform="rotate(-90 257.7 163.9)">x2</text>
<text x="156" y="171.2" transform="rotate(-90 156 171.2)">x2</text>
<text x="222.4" y="168.3" transform="rotate(-90 222.4 168.3)">14</text>
<text x="251.8" y="168.3" transform="rotate(-90 251.8 168.3)">22</text>
<text x="280" y="169.1" transform="rotate(-90 280 169.1)">Панель управления</text>
</g>
</svg>
